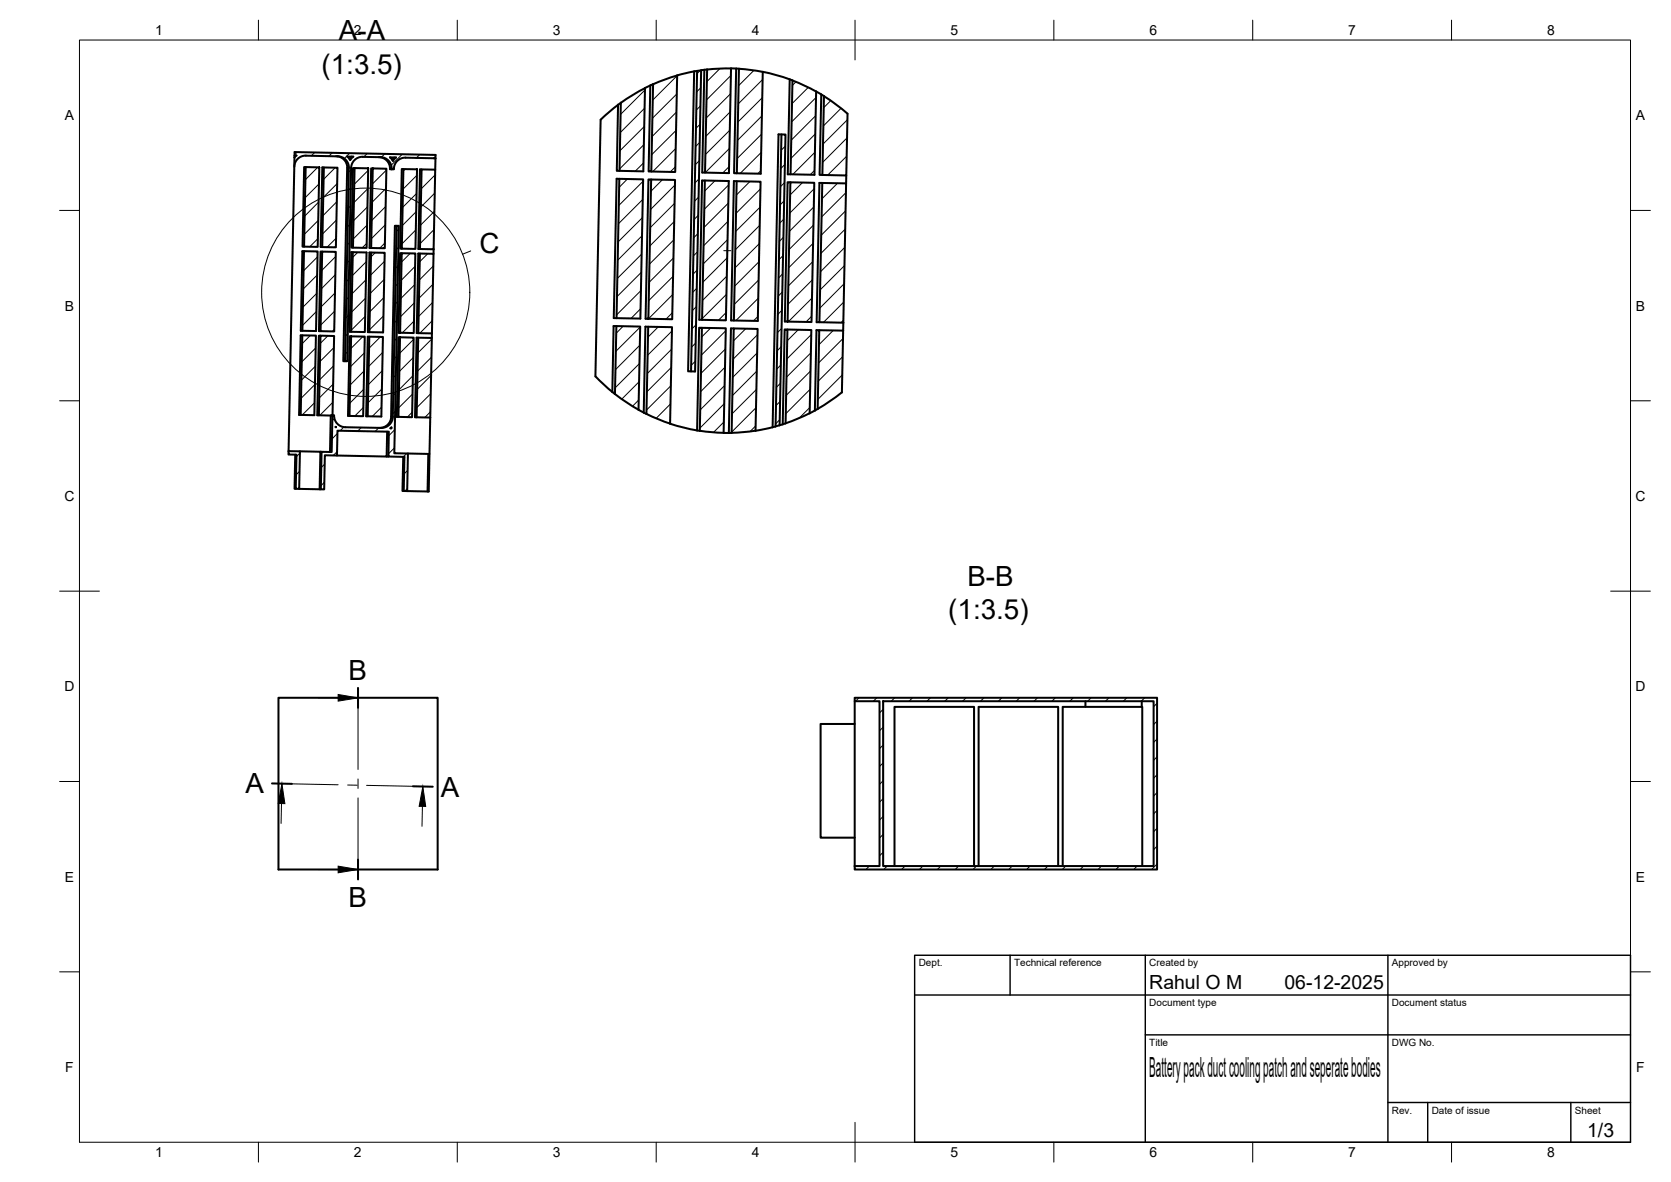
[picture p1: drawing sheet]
<svg xmlns="http://www.w3.org/2000/svg" width="420mm" height="297mm" viewBox="0 0 420 297" stroke-linecap="round" stroke-linejoin="round" font-family="sans-serif">
<!-- layer: Visible -->
<g fill="none" stroke="#000" stroke-width=".51">
<path d="M175.3 17.8l-1.5 75.5h-.8l1.5-75.3M175.3 17.8l-5 1.1M176.3 17.7l-1.5 75.7-1-.1M176.3 17.7l-1 .1M177.1 17.6l-.5 25.8 6.7 .1 .5-26.3-3.7 .1-3.8 .3M177.8 17.5l-.5 25.9M183.8 17.2l2 .1M185.1 17.3l-.5 26.2h.7M185.8 17.3l-.5 26.2 6 .2 .5-25.6M185.8 17.3l6 .8M191.8 18l3.4 .9 4.1 1.3M198.6 20l-.5 23.8 6.7 .1 .4-20.9-5.9-2.8-.5 23.6"/>
<path d="M74 39.5l.1-1.3 35.4 .7-.1 3.7M74 39.5l-1.5 74.7 2 .1-.1 8.5 .8 .1 .2-9.5h-2.8M74.1 39.1h.4M74.1 39.1h.1M74.6 39.1l-.5 .4M84.5 39.3a2.84 2.84 0 0 1 2.8 2.9l-1 48.6h.4M87.3 39.3l1.5 .1-.7 .8zM88.4 39.3l-.5 .6M95.3 39.5a2.84 2.84 0 0 1 2.7 3l.5 .1M98.1 39.5l1.5 .1-.8 .8zM99.2 39.6l-.6 .5M109.1 39.8h.4l-7.5-.2a2.87 2.87 0 0 0-3 3l-.5-.2"/>
<path d="M151 30.1l-1.3 64.5 4.9 4.4 .4-17.1 6 .2-.5 20.9M155.4 26.3l-.3 16.6h.7M162.2 22.1l-.4 21-6-.2 .3-17.1M162.2 22.1a45.1 45.1 0 0 0-11.2 8M163.5 21.5l.7-.3-.4 21.9h-.7zM163.5 21.5l-1.3 .6M164.2 21.2l6.1-2.2-.5 24.2-6-.1M196.5 33.8l-1.5 73.4M205.2 23l2 1.2M206.5 23.8l-.4 20.1 .7 .1 .4-19.8 3.4 2.3 2.5 2.1-.3 15.5-6-.1M74 41.9a2.87 2.87 0 0 1 2.9-2.8l8 .2a2.83 2.83 0 0 1 2.8 2.9M76.9 42l3.4 .1-.4 19.9h-3.4z"/>
<path d="M76.9 42h-.4l-.4 20h.4M81 42.1h3.9l-.4 20.1-3.9-.1zM81.4 42.1l-.4 20M87.7 42.2l-1 48.6h.6l1-48.6M88.3 42.2a2.87 2.87 0 0 1 2.9-2.8l4.5 .1a2.83 2.83 0 0 1 2.8 2.9M89.2 42.2l3.4 .1-.4 20-3.4-.1zM89.2 42.2h-.4l-.5 20h.5M93.7 42.3l3.5 .1-.4 20-3.5-.1zM93.7 42.3h-.4l-.4 20h.4M99.7 56.8l-.4-.1-1 48M101.4 42.5l3.5 .1-.4 20-3.5-.1zM101.4 42.5h-.4l-.4 20h.4"/>
<path d="M106 42.6l-.4 20h-.4l.4-20h.4h3.4l-.4 20M155.7 44.9l6 .2-.7 35-6-.1-.7-.1 .7-35h.7l-.7 35.1M163.7 45.1h-.7l-.7 35 6.7 .1 .7-35-6-.1-.7 35M176.5 45.4h.7l-.7 35h-.7zM177.2 45.4l6 .1-.7 35-6-.1M185.2 45.5l-.7 35h-.7l.7-35 6.7 .2-.7 35-6-.2M198.7 45.8h-.7l-.7 35h.7l6 .1 .7-35-6-.1-.7 35M206.8 46l-.8 35h-.7l.7-35 6.7 .1-.7 35M212.8 44.1l-.1 2M76.4 63.1l3.5 .1-.4 20-3.9-.1 .4-20h.4l-.4 20M81 63.2h-.4l-.4 20 3.8 .1 .4-20-3.4-.1-.4 20M88.3 63.4h.4l-.4 20h-.4z"/>
<path d="M88.7 63.4h3.5l-.5 20h-3.4M93.3 63.5l-.4 20h-.4l.4-20h.4h3.4l-.4 20h-3.4M101 63.6h-.4l-.4 20 3.8 .1 .4-20-3.4-.1-.4 20M105.6 63.7l-.4 20h-.4l.4-20 3.8 .1-.4 20M105.6 62.6h3.4M109 62.6v1.2M76 84.3h3.4l-.4 20h-3.8l.4-20h.4l-.4 20M80.6 84.4h-.4l-.4 20h3.8l.4-20h-3.4l-.4 20M88.3 84.5l3.4 .1-.4 20-3.4-.1zM88.3 84.5h-.4l-.4 20h.4M92.9 84.6l3.4 .1-.4 20-3.8-.1 .4-20h.4l-.4 20M100.6 84.8h3.4l-.4 20h-3.4z"/>
<path d="M100.6 84.8h-.4l-.4 20h.4M105.2 84.9h3.4l-.4 20M105.2 83.7l3.4 .1M108.6 83.8v1.1M154.6 99l3.3 2.3 4 2.4M155 81.9h-.7l-.3 16.6M163 82.1l-.5 21.9M176.5 82.4l6 .1-.6 26.3M184.5 82.5h-.7l-.5 26.3M198 82.8l6 .1-.4 21M206 83l6 .1M206 81l6 .1"/>
<path d="M211.7 98.6l-3.3 2.4-2.8 1.8M212 81.1l-.3 17.5M74.2 114.3l-.1 8.5h.3M75.4 113.4l5.2 .1-.2 9.5M80.6 113.5h.3M84 104.4a2.87 2.87 0 0 0 2.8 3l9.1 .1a2.84 2.84 0 0 0 2.9-2.8l.9-47.9h.6l-1.2 57.1 3.5 .1-.2 9.4h-.9l.2-8.6-4-.1 .1-6.2-12.9-.3-.2 6.3-3-.1-.2 8.6h-.8l.2-9.5 2.5 .1 .2-9.2h.4h-.8l-.2 9.2M84.4 107.3l.1 .1zM97.2 114.7h.5M97.3 108.5l-.1 6.2-12.5-.2M98.2 107.6l.2-.2v.2h-.3M98.4 104.7a2.87 2.87 0 0 1-3 2.8M101.4 114.8l-.2 8.6h.3"/>
<path d="M102.6 114l5.1 .1M104.8 104.9l.4-20-.4-.1-.4 20 3.8 .1M108 114.1h-.3l-.2 9.4M108.2 104.9l-.4 18.6-5.4-.1M161.9 103.7l.4-21.6 6.7 .1-.5 24.3M161.9 103.7l.7 .3M162.5 104a45.1 45.1 0 0 0 13.5 4.3M175.3 108.2l.5-25.8h.7l-.5 25.9 6 .5M184 108.8h-2M190 108.3l.5-25.6-6-.2-.5 26.3M190 108.2l-6 .6M194.3 107.4l-4.3 .9"/>
<path d="M195 107.2l-.7 .2M196 106.9l1.5-73.1h-1.8l-1.4 73.6M196 106.9l-1 .2M196.8 106.6l-.8 .3M197.5 106.4l-.7 .2M203.6 103.8l-6.1 2.6 .5-23.6h-.7l-.5 23.8M205.6 102.8l.4-19.8h-.7l-.4 20.2M205.6 102.8l-2 1.1M75.2 122.9l5.5 .1M70 175.4h40v43.1h-40zM214.9 175.4h76v43.1h-76v-.9h6.2v-41.4h-6.2zM214.9 176.2v41.4"/>
<path d="M222.1 176.2h68v41.4h-68zM272.9 176.2v1.4M287.1 176.2v1.4M214.9 181.9h-8.6v28.6h8.6M224.9 217.6v-40h20v40M246.1 217.6v-40h20v40M267.2 217.6v-40h20v40"/>
</g>
<circle cx="83.6" cy="104.4" r=".25" fill="#000"/>
<!-- layer: BORDER -->
<g fill="none" stroke="#000" stroke-width=".25">
<path d="M20 10.1h390v276.9h-390zM65 5.1v5M115 5.1v5M165 5.1v5M215 5.1v10M265 5.1v5M315 5.1v5M365 5.1v5M15 52.9h5M410 52.9h5M15 100.7h5M410 100.7h5"/>
<path d="M15 148.6h10M405 148.6h10M15 196.4h5M410 196.4h5M15 244.2h5M410 244.2h5M65 287v5M115 287v5M165 287v5M215 282.1v9.9M265 287v5M315 287v5"/>
<path d="M365 287v5"/>
</g>
<!-- layer: TITLEBLOCK -->
<path d="M230 240.1h180v46.9h-180zM230 250h180M254 240.1v9.9M288 240.1v46.9M349 240.1v46.9M288 260.1h122M349 277.1h61M359 277.1v9.9M395 277.1v9.9" fill="none" stroke="#000" stroke-width=".36"/>
<!-- layer: Hatching -->
<g fill="none" stroke="#000" stroke-width=".25">
<path d="M170.3 19l-6.2 6.2M176 17.7l-.7 .8M181 17.2l-3.3 3.3M183.8 19l-6.1 6.1M189.5 17.7l-3.8 3.8M191.7 20l-6.1 6.1M74.7 38.3l-.6 .6M79.1 38.3l-.8 .9M83.5 38.4l-.8 .9M87.9 38.5l-1.3 1.4M92.3 38.6l-.8 .8M96.7 38.7l-.8 .8"/>
<path d="M101.1 38.8l-2.8 2.7M105.5 38.9l-.8 .8M109.5 39.4l-.4 .4M161.9 36.4l-6.1 6.1M162 31.8l-6.1 6.1M162.1 27.2l-6.1 6.1M162.2 22.6l-6.1 6.1M169.9 37.3l-5.8 5.8M170 32.8l-6.1 6.1M170.1 28.2l-6.1 6.1M170.2 23.6l-6.2 6.1M175.9 35.8l-1 1"/>
<path d="M176 31.2l-1 1M176.1 26.6l-1 1.1M176.2 22.1l-1 1M183.4 37.3l-6.1 6.1M183.5 32.7l-6.1 6.1M183.6 28.1l-6.1 6.2M183.7 23.6l-6.2 6.1M191.4 38.3l-5.3 5.2M191.5 33.7l-6.1 6.1M191.6 29.2l-6.2 6.1M191.7 24.6l-6.2 6.1M197.4 36.8l-1 1"/>
<path d="M200.1 20.6l-.9 .9M203.2 22l-4.1 4.1M204.9 38.3l-5.6 5.5M205 33.7l-6.1 6.1M205.1 29.1l-6.2 6.1M205.2 24.5l-6.2 6.2M208.9 25.3l-1.8 1.8M211.5 27.2l-4.5 4.5M212.9 39.3l-4.8 4.7M213 34.7l-6.2 6.1M213.1 30.1l-6.2 6.1M79.9 42.1l-3.1 3"/>
<path d="M79.9 60l-2 2M80 55.4l-3.5 3.5M80.1 50.8l-3.5 3.5M80.2 46.2l-3.5 3.5M84.3 42.1l-2.9 2.9M84.5 59.9l-2.2 2.2M84.6 55.3l-3.5 3.5M84.7 50.7l-3.5 3.5M84.8 46.1l-3.5 3.5M88 56.4l-.6 .5M88.1 51.8l-.6 .6M88.2 47.2l-.6 .6"/>
<path d="M88.3 42.6l-.6 .6M92.3 56.6l-3.5 3.5M92.4 52l-3.5 3.5M92.5 47.4l-3.5 3.5M92.6 42.8l-3.5 3.5M96.9 56.5l-3.5 3.5M97 51.9l-3.5 3.5M97 47.3l-3.4 3.5M97.2 42.7l-3.6 3.5M100.3 57.6l-.6 .6M101.9 42.5l-.5 .5M104.6 57.8l-3.5 3.5"/>
<path d="M104.6 53.2l-3.4 3.5M104.8 48.6l-3.6 3.5M104.8 44l-3.5 3.5M106.3 42.6l-.3 .3M109.1 57.7l-3.5 3.5M109.2 53.1l-3.5 3.5M109.3 48.5l-3.5 3.5M109.4 43.9l-3.5 3.5M157.8 45l-2.1 2.1M161.4 59.3l-6.1 6.1M161.5 54.7l-6.1 6.1M161.6 50.1l-6.1 6.1"/>
<path d="M161.7 45.5l-6.1 6.1M161.8 40.9l-2.1 2.1M166.6 45.2l-2.9 2.9M169.5 55.7l-6.1 6.1M169.6 51.1l-6.1 6.1M169.7 46.5l-6.1 6.1M169.8 41.9l-1.3 1.3M175.5 58.7l-1.1 1M175.6 54.1l-1.1 1M175.6 49.6l-1 1M175.7 45l-1 1M175.8 40.4l-1 1"/>
<path d="M179.8 45.4l-2.6 2.6M183 55.6l-6.1 6.2M183.1 51.1l-6.1 6.1M183.2 46.5l-6.1 6.1M183.3 41.9l-1.6 1.6M188.6 45.6l-3.4 3.4M191 56.6l-6.1 6.2M191.1 52.1l-6.1 6.1M191.2 47.5l-6.1 6.1M191.3 42.9l-.8 .8M197 59.7l-1.1 1M197.1 55.1l-1.1 1"/>
<path d="M197.1 50.5l-1 1M197.3 45.9l-1.1 1M197.3 41.3l-1 1.1M201.8 45.9l-3.1 3.1M204.5 56.6l-6.1 6.1M204.6 52l-6.1 6.2M204.7 47.4l-6.1 6.2M204.8 42.8l-1.1 1.1M210.6 46l-3.9 4M212.5 57.6l-6.1 6.1M212.6 53l-6.1 6.1M212.7 48.4l-6.1 6.2"/>
<path d="M212.8 43.8l-.3 .3M76.8 63.1l-.4 .4M79.6 78.3l-3.5 3.5M79.7 73.7l-3.5 3.5M79.8 69.1l-3.6 3.5M79.8 64.5l-3.5 3.5M81.2 63.2l-.2 .2M84.1 78.2l-3.5 3.5M84.2 73.6l-3.5 3.5M84.3 69l-3.5 3.5M84.4 64.5l-3.5 3.5M87.5 79.3l-.5 .6"/>
<path d="M87.7 74.7l-.6 .6M87.7 70.1l-.6 .6M87.8 65.5l-.6 .6M87.9 60.9l-.6 .6M89.9 63.4l-1.2 1.3M91.8 79.5l-3.5 3.5M91.9 74.9l-3.5 3.5M92 70.3l-3.5 3.5M92.1 65.8l-3.5 3.4M92.2 61.2l-1.1 1.1M94.3 63.5l-1 1.1M96.4 79.4l-3.5 3.5"/>
<path d="M96.5 74.8l-3.5 3.5M96.6 70.2l-3.5 3.5M96.7 65.7l-3.5 3.5M96.8 61.1l-1.3 1.3M99.9 75.9l-.6 .6M100 71.3l-.6 .6M100.1 66.7l-.6 .6M100.2 62.2l-.6 .5M103.1 63.7l-2.1 2.2M104.2 76.1l-3.5 3.5M104.3 71.5l-3.5 3.5M104.4 66.9l-3.5 3.5"/>
<path d="M104.5 62.4l-.2 .2M107.5 63.8l-2 2M108.8 76l-3.5 3.5M108.9 71.4l-3.5 3.5M108.9 66.9l-3.4 3.5M109.1 62.3l-.4 .3M161.1 77.6l-2.4 2.4M161.2 73l-6.2 6.1M161.3 68.4l-6.2 6.2M161.4 63.8l-6.2 6.2M169.1 78.6l-1.6 1.6M169.2 74l-6.1 6.1"/>
<path d="M169.2 69.4l-6.1 6.2M169.3 64.8l-6.1 6.2M169.4 60.3l-6.1 6.1M175.1 77.1l-1 1M175.2 72.5l-1 1M175.3 67.9l-1 1M175.4 63.3l-1.1 1M182.6 78.6l-1.9 1.9M182.7 74l-6.2 6.1M182.8 69.4l-6.2 6.1M182.8 64.8l-6.1 6.1M182.9 60.2l-6.1 6.1"/>
<path d="M190.5 79.6l-1 1M190.6 75l-5.5 5.5M190.7 70.4l-6.1 6.1M190.8 65.8l-6.1 6.1M190.9 61.2l-6.1 6.1M196.6 78l-1 1M196.7 73.4l-1 1M196.8 68.8l-1 1.1M196.9 64.2l-1 1.1M204 79.5l-1.3 1.4M204.2 74.9l-5.9 5.9M204.2 70.3l-6.1 6.2"/>
<path d="M204.3 65.8l-6.1 6.1M204.4 61.2l-6.1 6.1M212.1 75.9l-5 5.1M212.2 71.3l-6.1 6.2M212.3 66.8l-6.1 6.1M212.4 62.2l-6.1 6.1M78 84.3l-2 2.1M79.2 96.6l-3.5 3.5M79.3 92l-3.5 3.5M79.4 87.4l-3.5 3.5M79.5 82.9l-.4 .3M82.4 84.4l-1.9 1.9"/>
<path d="M83.8 96.5l-3.5 3.5M83.9 92l-3.5 3.4M83.9 87.4l-3.4 3.5M84.1 82.8l-.6 .5M87.4 88.4l-.6 .6M87.5 83.9l-.6 .5M91.2 84.6l-3 3M91.5 97.8l-3.5 3.5M91.5 93.2l-3.4 3.5M91.7 88.7l-3.6 3.4M95.6 84.7l-2.8 2.8M96 97.7l-3.5 3.5"/>
<path d="M96.1 93.1l-3.5 3.6M96.2 88.6l-3.5 3.5M99.5 98.8l-.6 .6M99.5 94.2l-.5 .6M99.6 89.6l-.5 .6M99.7 85.1l-.6 .5M99.8 80.5l-.6 .6M103.7 99l-3.5 3.5M103.8 94.4l-3.5 3.5M103.9 89.9l-3.5 3.5M104 85.3l-3.5 3.5M104.1 80.7l-2.9 2.9"/>
<path d="M108.3 98.9l-3.5 3.5M108.4 94.3l-3.5 3.6M108.5 89.8l-3.5 3.5M108.6 85.2l-3.5 3.5M108.7 80.6l-3.1 3.1M156.7 82l-1.7 1.7M160.7 95.9l-4.4 4.4M160.8 91.3l-6.1 6.2M160.9 86.7l-6.1 6.2M161 82.2l-6.1 6.1M165.5 82.2l-2.6 2.5M168.7 96.9l-6.1 6.1"/>
<path d="M168.8 92.3l-6.1 6.2M168.9 87.8l-6.1 6.1M169 83.2l-6.2 6.1M174.8 90.8l-1 1M174.9 86.2l-1 1M175 81.6l-1 1M178.7 82.4l-2.3 2.3M182.2 96.9l-6.1 6.1M182.3 92.3l-6.1 6.1M182.4 87.7l-6.1 6.1M182.5 83.1l-6.2 6.2M187.5 82.6l-3.1 3.1"/>
<path d="M190.2 97.9l-6.1 6.1M190.3 93.3l-6.2 6.1M190.4 88.7l-6.2 6.1M190.5 84.1l-6.2 6.2M196.2 96.3l-1 1.1M196.3 91.7l-1 1.1M196.4 87.2l-1 1M196.5 82.6l-1 1M200.7 82.9l-2.8 2.7M203.7 97.8l-6.1 6.2M203.8 93.3l-6.1 6.1M203.9 88.7l-6.2 6.1"/>
<path d="M204 84.1l-6.2 6.1M209.5 83l-3.6 3.6M211.8 94.3l-6.2 6.1M211.9 89.7l-6.2 6.1M211.9 85.1l-6.1 6.1M212 80.5l-.5 .6M75.3 118.4l-.9 .9M75.4 113.9l-.9 .8M79.1 101.2l-3.1 3.1M81.7 116.6l-.9 .9M83.7 101.1l-3.3 3.3M84.1 105.2l-.5 .5"/>
<path d="M84.8 113.5l-1 1M84.9 108.9l-1.4 1.4M86.4 107.3l-.9 1M90.8 107.4l-.9 .9M91.4 102.4l-2.2 2.1M95.2 107.5l-.9 .9M95.9 102.3l-2.3 2.3M99.2 112.6l-1.5 1.5M99.3 108l-1.5 1.5M99.4 103.4l-.6 .6M102.3 114l-.9 .8M102.5 118.2l-.9 .9"/>
<path d="M103.6 103.6l-1.2 1.2M108.2 103.5l-1.4 1.4M160.6 100.5l-1.6 1.6M168.5 106.1l-.3 .3M168.6 101.5l-3.6 3.6M182 106.1l-2.6 2.6M182.1 101.5l-6.1 6.1M190 107l-1.4 1.4M190.1 102.5l-6.1 6.1M196 105.5l-1 1M196.1 100.9l-1 1M203.6 102.4l-2.6 2.7"/>
<path d="M81.6 121.2l-.9 .9M102.4 122.8l-.6 .6M216 175.4l-.9 .8M220.5 175.4l-.9 .8M222.1 178.3l-1 .9M224.9 175.4l-.8 .8M229.4 175.4l-.8 .8M233.9 175.4l-.8 .8M238.4 175.4l-.8 .8M242.9 175.4l-.9 .8M247.4 175.4l-.9 .8M251.9 175.4l-.9 .8"/>
<path d="M256.4 175.4l-.9 .8M260.9 175.4l-.9 .8M265.3 175.4l-.8 .8M269.9 175.4l-.9 .8M274.3 175.4l-.8 .8M278.8 175.4l-.8 .8M283.3 175.4l-.9 .8M287.8 175.4l-.8 .8M290.9 176.7l-.8 .9M222.1 182.7l-1 .9M222.1 187.2l-1 .9M222.1 191.7l-1 .9"/>
<path d="M222.1 196.2l-1 .9M290.9 181.2l-.8 .9M290.9 185.7l-.8 .9M290.9 190.2l-.8 .9M290.9 194.7l-.8 .9M290.9 199.2l-.8 .9M218.6 217.6l-.9 .9M222.1 200.7l-1 .9M222.1 205.2l-1 .9M222.1 209.7l-1 .9M222.1 214.2l-1 .9M223.1 217.6l-.9 .9"/>
<path d="M227.6 217.6l-.9 .9M232.1 217.6l-.9 .9M236.5 217.6l-.8 .9M241 217.6l-.8 .9M245.5 217.6l-.8 .9M250 217.6l-.8 .9M254.5 217.6l-.9 .9M259 217.6l-.9 .9M263.5 217.6l-.9 .9M268 217.6l-.9 .9M272.5 217.6l-.9 .9M276.9 217.6l-.8 .9"/>
<path d="M281.4 217.6l-.8 .9M285.9 217.6l-.8 .9M290.9 203.7l-.8 .8M290.9 208.2l-.8 .8M290.9 212.7l-.8 .8M290.9 217.2l-1.3 1.3"/>
</g>
<!-- layer: Section Lines -->
<path d="M90 172.9v5M68.4 196.9l5 .1M103.8 197.6l5 .1M90 216v5" fill="none" stroke="#000" stroke-width=".51"/>
<path d="M80 175.4h5M90 177.9v15.5M73.4 197l11.6 .2M87.4 197.3h2.4M90 195.8v2.3M92.2 197.4l11.6 .2M70.8 201.9l-.1 5M80 218.5h5M90 200.5v15.5M106.2 202.7l-.1 5" fill="none" stroke="#000" stroke-width=".25"/>
<path d="M85 174.5l5 .9-5 .8zM70.9 196.9l.7 5.1-1.6-.1zM85 217.7l5 .8-5 .8zM106.3 197.7l.7 5-1.6-.1z" fill="#000" stroke="#000" stroke-width=".25"/>
<!-- layer: Detail Boundary -->
<g fill="none" stroke="#000" stroke-width=".25">
<path d="M118.4 63.1l-2.1 .8"/>
<circle cx="92" cy="73.4" r="26.2"/>
</g>
<!-- layer: Smart Centers -->
<path d="M182 63h1.8M182.9 62.1v1.8" fill="none" stroke="#000" stroke-width=".25"/>
<g font-size="7">
<text x="85.2" y="10.1">A-A</text>
<text x="80.9" y="18.5">(1:3.5)</text>
<text x="120.6" y="63.7">C</text>
<text x="243.2" y="147.2">B-B</text>
<text x="238.4" y="155.6">(1:3.5)</text>
<text x="87.6" y="170.9">B</text>
<text x="61.7" y="199.3">A</text>
<text x="110.8" y="200.3">A</text>
<text x="87.6" y="228">B</text>
<text x="289" y="270.6">Battery pack duct cooling patch and seperate bodies</text>
</g>
<g font-size="4.9">
<text x="289" y="248.5">Rahul O M</text>
<text x="323" y="248.5">06-12-2025</text>
<text x="399.1" y="285.7">1/3</text>
</g>
<g font-size="3.5">
<text x="39" y="8.8">1</text>
<text x="89" y="8.8">2</text>
<text x="139" y="8.8">3</text>
<text x="189" y="8.8">4</text>
<text x="239" y="8.8">5</text>
<text x="289" y="8.8">6</text>
<text x="339" y="8.8">7</text>
<text x="389" y="8.8">8</text>
<text x="16.3" y="30.2">A</text>
<text x="411.3" y="30.2">A</text>
<text x="16.3" y="78">B</text>
<text x="411.3" y="78">B</text>
<text x="16.2" y="125.9">C</text>
<text x="411.2" y="125.9">C</text>
<text x="16.2" y="173.7">D</text>
<text x="411.2" y="173.7">D</text>
<text x="16.3" y="221.6">E</text>
<text x="411.3" y="221.6">E</text>
<text x="16.4" y="269.4">F</text>
<text x="411.4" y="269.4">F</text>
<text x="39" y="290.8">1</text>
<text x="89" y="290.8">2</text>
<text x="139" y="290.8">3</text>
<text x="189" y="290.8">4</text>
<text x="239" y="290.8">5</text>
<text x="289" y="290.8">6</text>
<text x="339" y="290.8">7</text>
<text x="389" y="290.8">8</text>
</g>
<g font-size="2.5">
<text x="231" y="242.9">Dept.</text>
<text x="255" y="242.9">Technical reference</text>
<text x="289" y="242.9">Created by</text>
<text x="350" y="242.9">Approved by</text>
<text x="289" y="252.8">Document type</text>
<text x="350" y="252.8">Document status</text>
<text x="289" y="262.9">Title</text>
<text x="350" y="262.9">DWG No.</text>
<text x="350" y="279.9">Rev.</text>
<text x="360" y="279.9">Date of issue</text>
<text x="396" y="279.9">Sheet</text>
</g>
</svg>
